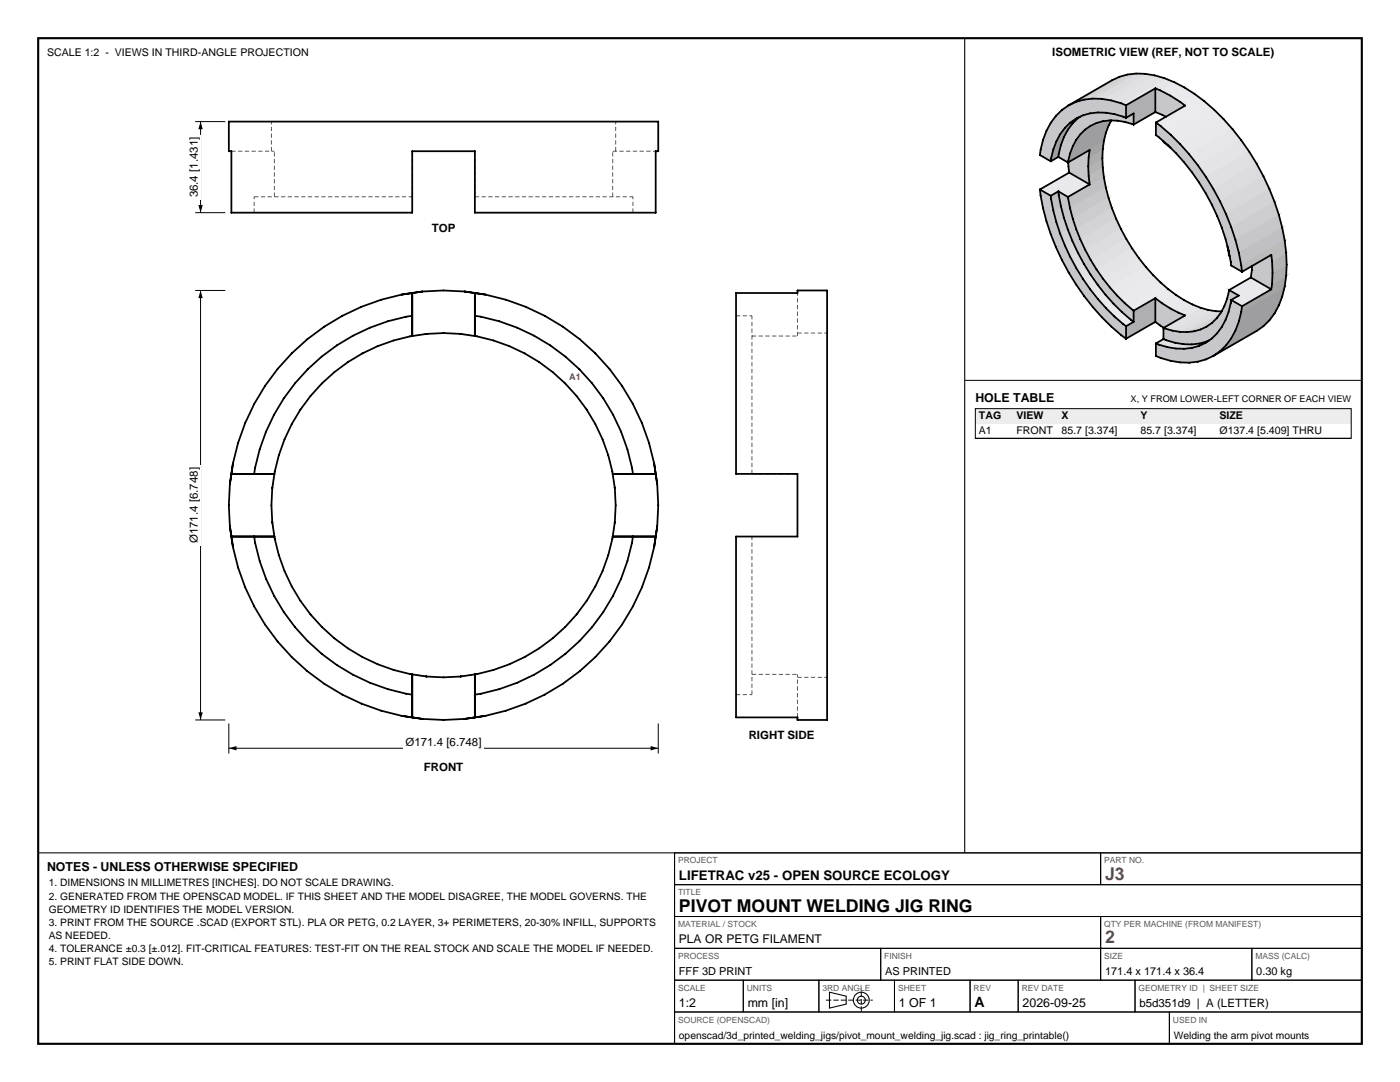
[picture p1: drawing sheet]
<svg xmlns="http://www.w3.org/2000/svg" width="279mm" height="216mm" viewBox="0 0 279 216" stroke-linecap="round" stroke-linejoin="round" font-family="sans-serif">
<path d="M7.6 7.6h264.2v200.7h-264.2z" fill="none" stroke="#000" stroke-width=".42"/>
<g fill="none" stroke="#000" stroke-width=".21">
<path d="M192.5 7.6v162.6M7.6 170.2h264.2M134.6 170.2v38.1M165.5 198l3.4 .8v1.6l-3.4 .8z"/>
<circle cx="171.9" cy="199.6" r="1.59"/>
<circle cx="171.9" cy="199.6" r=".79"/>
</g>
<g fill="none" stroke="#000" stroke-width=".2">
<path d="M45.7 144.4v6M45.7 149.3h85.7M131.4 144.4v6M134.6 170.2h85.1v6.3h-85.1zM134.6 176.5h137.2v6.4h-137.2zM219.7 170.2h52.1v6.3h-52.1zM134.6 182.9h85.1v6.3h-85.1zM134.6 189.2h41.2v6.4h-41.2zM134.6 195.6h13.7v6.3h-13.7zM148.3 195.6h15.1v6.3h-15.1zM163.4 195.6h15.1v6.3h-15.1zM175.8 189.2h43.9v6.4h-43.9z"/>
<path d="M178.5 195.6h15.1v6.3h-15.1zM193.6 195.6h9.6v6.3h-9.6zM203.2 195.6h23.3v6.3h-23.3zM219.7 182.9h52.1v6.3h-52.1zM219.7 189.2h30.1v6.4h-30.1zM226.5 195.6h45.3v6.3h-45.3zM249.8 189.2h22v6.4h-22zM134.6 201.9h98.8v6.4h-98.8zM233.4 201.9h38.4v6.4h-38.4z"/>
</g>
<path d="M164.8 199.6h9.4M171.9 201.9v-4.6" fill="none" stroke="#000" stroke-width=".2" stroke-dasharray="1.1 .4" stroke-linecap="butt"/>
<g fill="none" stroke="#595959" stroke-width=".2" stroke-dasharray=".8 .5" stroke-linecap="butt">
<path d="M46.2 30.2h8.6M50.7 39.3h31.6M54.2 30.2v-5.9M54.8 39.3v-9.1M82.3 39.3v-9.1M94.8 39.3h31.5M94.8 30.2v9.1M122.3 39.3v-9.1M122.3 30.2h8.6M122.9 30.2v-5.9M50.7 42.4v-3.1M126.3 42.4v-3.1"/>
<path d="M81.8 67.1l3.1-.4M92.1 66.7l3.1 .4M146.9 63h3.2M150.1 67.1h9.1M159.2 67.1v-8.6M159.2 66.5h5.9M54.4 97.2l.4-3.1M122.2 94.1l.5 3.1M150.1 94.6v-31.6M150.1 94.6h9.1M54.4 104.4l.4 3.1M122.2 107.5l.5-3.1"/>
<path d="M150.1 107.1h9.1M81.8 134.5l3.1 .5M92.1 135l3.1-.5M146.9 138.6h3.2M150.1 138.6v-31.5M150.1 134.6h9.1M159.2 135.2h5.9M159.2 143.1v-8.5"/>
</g>
<g fill="none" stroke="#000" stroke-width=".35">
<path d="M45.7 24.3h85.7v5.9h-.5v12.2h-36.1v-12.2h-12.5v12.2h-36.1v-12.2h-.5zM82.3 58.5v8.6M94.8 58.5v8.6M146.9 58.5h12.3v-.5h5.9v85.7h-5.9v-.6h-12.3v-36h12.3v-12.5h-12.3zM82.3 63a38.1 38.1 0 0 0-31.6 31.6M94.8 63a38.1 38.1 0 0 1 31.5 31.6M46.2 94.6h8.6M122.3 94.6h8.6M46.2 107.1h8.6M50.7 107.1a38.1 38.1 0 0 0 31.6 31.5M122.3 107.1h8.6M122.7 104.2a34.4 34.4 0 0 0-47.3-35.1 34.4 34.4 0 0 0-8.7 58.3 34.4 34.4 0 0 0 55.5-19.9l.1-.4"/>
<path d="M122.7 104.2l-.4 2.9M122.7 104.2v.2M126.3 107.1a38.1 38.1 0 0 1-31.5 31.5M82.3 134.6v8.5M94.8 134.6v8.5"/>
<circle cx="88.5" cy="100.8" r="42.9"/>
</g>
<path d="M45.7 149.3l1.5-.4v.8zM129.8 148.9l1.6 .4-1.6 .4z" fill="#000"/>
<path d="M80.5 146.5h16v2.8h-16z" fill-rule="evenodd" fill="#fff"/>
<path d="M39 58h6M40 58v85.7M39 143.7h6" fill="none" stroke="#000" stroke-width=".2"/>
<path d="M40 58l.5 1.5h-.9zM39.6 142.1h.9l-.5 1.6z" fill="#000"/>
<path d="M37.2 92.8h2.8v16h-2.8z" fill-rule="evenodd" fill="#fff"/>
<path d="M39 24.3h6M40 24.3v18.1M39 42.4h6" fill="none" stroke="#000" stroke-width=".2"/>
<path d="M40 24.3l.5 1.5h-.9zM39.6 40.9h.9l-.5 1.5z" fill="#000"/>
<path d="M37.2 26.9h2.8v12.9h-2.8z" fill-rule="evenodd" fill="#fff"/>
<g fill="#dcdce1" stroke="#dcdce1" stroke-width=".2">
<path d="M223.7 45.7l1.1 2-7.2 4.1z"/>
<path d="M216.6 49.8l7.1-4.1-6.1 6.1z"/>
<path d="M215.1 50.4l1.2 2.2-1.5 .9z"/>
<path d="M213.6 51.3l1.5-.9-.3 3.1z"/>
<path d="M250.8 32.7l1.3 2.5-8.6 5z"/>
<path d="M242.1 37.7l8.7-5-7.3 7.5z"/>
</g>
<g fill="#e0e0e5" stroke="#e0e0e5" stroke-width=".2">
<path d="M224.8 47.7l1.2 1.9-7.2 4.2z"/>
<path d="M217.6 51.8l7.2-4.1-6 6.1z"/>
<path d="M216.3 52.6l1.3 2.2-1.5 .8z"/>
<path d="M214.8 53.5l1.5-.9-.2 3z"/>
<path d="M249.3 30.3l1.5 2.4-8.7 5z"/>
<path d="M240.7 35.3l8.6-5-7.2 7.4z"/>
</g>
<g fill="#d8d8dc" stroke="#d8d8dc" stroke-width=".2">
<path d="M216.6 49.8l6.2-6.1 .9 2z"/>
<path d="M215.6 47.8l7.2-4.1-6.2 6.1z"/>
<path d="M214 48.1l1.1 2.3-1.5 .9z"/>
<path d="M212.5 49l1.5-.9-.4 3.2z"/>
<path d="M252.1 35.2l1.2 2.5-8.6 5z"/>
<path d="M243.5 40.2l8.6-5-7.4 7.5z"/>
</g>
<g fill="#e4e4e8" stroke="#e4e4e8" stroke-width=".2">
<path d="M226 49.6l1.3 1.9-7.2 4.1z"/>
<path d="M218.8 53.8l7.2-4.2-5.9 6z"/>
<path d="M217.6 54.8l1.5 2-1.5 .9z"/>
<path d="M216.1 55.6l1.5-.8v2.9z"/>
<path d="M247.7 28l1.6 2.3-8.6 5z"/>
<path d="M239 33l8.7-5-7 7.3z"/>
</g>
<g fill="#d3d3d7" stroke="#d3d3d7" stroke-width=".2">
<path d="M215.6 47.8l6.3-6.2 .9 2.1z"/>
<path d="M214.8 45.7l7.1-4.1-6.3 6.2z"/>
<path d="M213.1 45.8l.9 2.3-1.5 .9z"/>
<path d="M211.6 46.7l1.5-.9-.6 3.2z"/>
<path d="M245.7 45.3l7.6-7.6 1.1 2.6z"/>
<path d="M244.7 42.7l8.6-5-7.6 7.6z"/>
</g>
<g fill="#e6e6eb" stroke="#e6e6eb" stroke-width=".2">
<path d="M227.3 51.5l1.3 1.7-7.1 4.2z"/>
<path d="M220.1 55.6l7.2-4.1-5.8 5.9z"/>
<path d="M219.1 56.8l1.5 2-1.5 .9z"/>
<path d="M217.6 57.7l1.5-.9v2.9z"/>
<path d="M246 25.8l1.7 2.2-8.7 5z"/>
<path d="M237.3 30.8l8.7-5-7 7.2z"/>
</g>
<g fill="#cdcdd1" stroke="#cdcdd1" stroke-width=".2">
<path d="M214.8 45.7l6.4-6.2 .7 2.1z"/>
<path d="M214.1 43.7l7.1-4.2-6.4 6.2z"/>
<path d="M212.3 43.5l.8 2.3-1.5 .9z"/>
<path d="M210.8 44.3l1.5-.8-.7 3.2z"/>
<path d="M246.6 47.9l7.8-7.6 .8 2.6z"/>
<path d="M245.7 45.3l8.7-5-7.8 7.6z"/>
</g>
<g fill="#e8e8ed" stroke="#e8e8ed" stroke-width=".2">
<path d="M228.6 53.2l1.5 1.7-7.1 4.1z"/>
<path d="M221.5 57.4l7.1-4.2-5.6 5.8z"/>
<path d="M213.4 34.4l4.1 2.4-6.3 1.4z"/>
<path d="M220.6 58.8l1.6 1.8-1.5 .9z"/>
<path d="M219.1 59.7l1.5-.9 .1 2.7z"/>
<path d="M207.5 37.8l5.9-3.4-2.2 3.8z"/>
<path d="M211.2 38.2l6.3-1.4-4.4 2.5z"/>
<path d="M207.5 37.8l3.7 .4-1.5 .9z"/>
<path d="M249.6 55.4l4.1 2.3-6.5 1.3z"/>
<path d="M245.3 57.9l4.3-2.5-2.4 3.6z"/>
<path d="M247.2 59l6.5-1.3-5.8 3.4z"/>
<path d="M245.7 59.9l1.5-.9 .7 2.1z"/>
<path d="M244.2 23.8l1.8 2-8.7 5z"/>
<path d="M235.5 28.8l8.7-5-6.9 7z"/>
</g>
<g fill="#c7c7cb" stroke="#c7c7cb" stroke-width=".2">
<path d="M211.9 51.9l2.9 1.6-1.5 .9z"/>
<path d="M213.3 54.4l1.5-.9v3.3z"/>
<path d="M214.8 56.8l1.3-1.2 .3 3.5z"/>
<path d="M210.7 49.3l2.9 2-1.7 .6z"/>
<path d="M214.1 43.7l6.6-6.2 .5 2z"/>
<path d="M209.7 46.7l2.8 2.3-1.8 .3z"/>
<path d="M217.6 57.7l.5 3.6-1.7-2.2z"/>
<path d="M213.2 33.2l4.1 1.9-3.9-.7z"/>
<path d="M231.9 60.5l-.4 4.5-.9-.8z"/>
<path d="M211.9 51.9l1.7-.6 1.2 2.2z"/>
<path d="M214.8 53.5l1.3 2.1-1.3 1.2z"/>
<path d="M210.7 49.3l1.8-.3 1.1 2.3z"/>
<path d="M216.1 55.6l1.5 2.1-1.2 1.4z"/>
<path d="M215.1 50.4l2.5 1.4-1.3 .8z"/>
<path d="M216.3 52.6l1.3-.8v3z"/>
<path d="M208.8 44.2l2.8 2.5h-1.9z"/>
<path d="M219.1 59.7l.8 3.6-1.8-2z"/>
<path d="M217.6 54.8l1.2-1 .3 3z"/>
<path d="M214 48.1l2.6 1.7-1.5 .6z"/>
<path d="M231.9 60.5l1.6 5.7-2-1.2z"/>
<path d="M213.1 30.9l4.2 4.2-4.1-1.9z"/>
<path d="M209.7 46.7h1.9l.9 2.3z"/>
<path d="M217.6 57.7l1.5 2-1 1.6z"/>
<path d="M213.4 34.4l3.9 .7 .2 1.7z"/>
<path d="M230.6 59.5l1.3 1-1.3 3.7z"/>
<path d="M213.1 45.8l2.5 2-1.6 .3z"/>
<path d="M220.1 55.6l.5 3.2-1.5-2z"/>
<path d="M217.6 51.8l1.2 2-1.2 1z"/>
<path d="M215.1 50.4l1.5-.6 1 2z"/>
<path d="M208.2 41.6l2.6 2.7-2-.1z"/>
<path d="M220.7 61.5l1.1 3.7-1.9-1.9z"/>
<path d="M218.8 53.8l1.3 1.8-1 1.2z"/>
<path d="M214 48.1l1.6-.3 1 2z"/>
<path d="M221.5 57.4l.7 3.2-1.6-1.8z"/>
<path d="M212.3 43.5l2.5 2.2-1.7 .1z"/>
<path d="M208.8 44.2l2 .1 .8 2.4z"/>
<path d="M219.1 59.7l1.6 1.8-.8 1.8z"/>
<path d="M220.1 55.6l1.4 1.8-.9 1.4z"/>
<path d="M213.1 45.8l1.7-.1 .8 2.1z"/>
<path d="M213.6 41.6l7.1-4.1-6.6 6.2z"/>
<path d="M211.7 41.2l.6 2.3-1.5 .8z"/>
<path d="M213.2 28.6l4 4.6-4.1-2.3z"/>
<path d="M233.5 61.5l2 5.8-2-1.1z"/>
<path d="M211.7 41.2l2.4 2.5-1.8-.2z"/>
<path d="M223 59l.9 3.3-1.7-1.7z"/>
<path d="M207.7 39.1l2.5 3-2-.5z"/>
<path d="M222.4 63.1l1.3 3.7-1.9-1.6z"/>
<path d="M213.1 30.9l4.1 2.3 .1 1.9z"/>
<path d="M231.9 60.5l1.6 1v4.7z"/>
<path d="M208.2 41.6l2 .5 .6 2.2z"/>
<path d="M220.7 61.5l1.7 1.6-.6 2.1z"/>
<path d="M221.5 57.4l1.5 1.6-.8 1.6z"/>
<path d="M212.3 43.5l1.8 .2 .7 2z"/>
<path d="M210.2 42.1l1.5-.9-.9 3.1z"/>
<path d="M224.5 60.5l1.2 3.3-1.8-1.5z"/>
<path d="M211.3 38.9l2.3 2.7-1.9-.4z"/>
<path d="M223 59l1.5 1.5-.6 1.8z"/>
<path d="M211.7 41.2l1.9 .4 .5 2.1z"/>
<path d="M207.7 39.1l2.1 .7 .4 2.3z"/>
<path d="M222.4 63.1l1.7 1.6-.4 2.1z"/>
<path d="M224.7 65.1v2.5l-1-.8z"/>
<path d="M207.5 37.8l2.2 1.3h-2z"/>
<path d="M213.4 27.6l3.9 3.8-4.1-2.8z"/>
<path d="M235.2 62.4l1.3 5.3-1-.4z"/>
<path d="M213.2 28.6l4.1 2.8-.1 1.8z"/>
<path d="M233.5 61.5l1.7 .9 .3 4.9z"/>
<path d="M224.1 64.7l.6 .4-1 1.7z"/>
<path d="M207.7 39.1h2l.1 .7z"/>
<path d="M226.2 62v2.2l-.5-.4z"/>
<path d="M211.2 38.2l1.9 1.1-1.8-.4z"/>
<path d="M224.5 60.5l1.5 1.3-.3 2z"/>
<path d="M211.3 38.9l1.9 .7 .4 2z"/>
<path d="M211.3 38.9l1.8 .4 .1 .3z"/>
<path d="M226 61.8l.2 .2-.5 1.8z"/>
<path d="M213.4 27.6l4.1 2.3-.2 1.5z"/>
<path d="M235.2 62.4l1.3 .5v4.8z"/>
<path d="M207.7 29.9l2 2.3-2.2-1.3z"/>
<path d="M230.7 68.5l1 2.9-1-.4z"/>
<path d="M232.2 65.4l.6 2.5-.6-.2z"/>
<path d="M211.3 30.7l1.8 1.7-1.9-1.1z"/>
<path d="M207.7 29.9l2.1 1.7-.1 .6z"/>
<path d="M230.7 68.5l.6 .3 .4 2.6z"/>
<path d="M211.3 30.7l1.9 1.5-.1 .2z"/>
<path d="M232.2 65.4l.2 .1 .4 2.4z"/>
<path d="M208.2 27.9l1.6 3.7-2.1-1.7z"/>
<path d="M231.3 68.8l2.3 3.2-1.9-.6z"/>
<path d="M211.7 28.9l1.5 3.3-1.9-1.5z"/>
<path d="M232.4 65.5l2.1 2.9-1.7-.5z"/>
<path d="M211.7 28.9l1.9 1.7-.4 1.6z"/>
<path d="M232.4 65.5l1.6 .5 .5 2.4z"/>
<path d="M208.2 27.9l2 1.9-.4 1.8z"/>
<path d="M231.3 68.8l1.7 .5 .6 2.7z"/>
<path d="M212.3 27.3l1.3 3.3-1.9-1.7z"/>
<path d="M234 66l2.2 2.7-1.7-.3z"/>
<path d="M233 69.3l2.5 3-1.9-.3z"/>
<path d="M208.8 26.1l1.4 3.7-2-1.9z"/>
<path d="M212.3 27.3l1.8 1.9-.5 1.4z"/>
<path d="M234 66l1.5 .2 .7 2.5z"/>
<path d="M208.8 26.1l2 2.1-.6 1.6z"/>
<path d="M233 69.3l1.7 .2 .8 2.8z"/>
<path d="M235.5 66.2l2.3 2.5h-1.6z"/>
<path d="M213.1 25.9l1 3.3-1.8-1.9z"/>
<path d="M209.7 24.5l1.1 3.7-2-2.1z"/>
<path d="M234.7 69.5l2.6 2.9-1.8-.1z"/>
<path d="M213.1 25.9l1.7 2-.7 1.3z"/>
<path d="M235.5 66.2l1.4 .1 .9 2.4z"/>
<path d="M209.7 24.5l1.9 2.3-.8 1.4z"/>
<path d="M234.7 69.5l1.6 .1 1 2.8z"/>
<path d="M214 24.7l.8 3.2-1.7-2z"/>
<path d="M236.9 66.3l2.5 2.3-1.6 .1z"/>
<path d="M210.7 23.1l.9 3.7-1.9-2.3z"/>
<path d="M236.3 69.6l2.7 2.6-1.7 .2z"/>
<path d="M214 24.7l1.6 2.1-.8 1.1z"/>
<path d="M236.9 66.3l1.4-.2 1.1 2.5z"/>
<path d="M210.7 23.1l1.8 2.4-.9 1.3z"/>
<path d="M236.3 69.6l1.6-.2 1.1 2.8z"/>
<path d="M214 24.7l1.1-1.1 .5 3.2z"/>
<path d="M238.3 66.1l2.5 2-1.4 .5z"/>
<path d="M238.3 66.1l1.3-.4 1.2 2.4z"/>
<path d="M215.1 23.6l1.5 2.3-1 .9z"/>
<path d="M237.9 69.4l2.8 2.3-1.7 .5z"/>
<path d="M210.7 23.1l1.2-1.1 .6 3.5z"/>
<path d="M211.9 22l1.7 2.5-1.1 1z"/>
<path d="M237.9 69.4l1.4-.4 1.4 2.7z"/>
<path d="M239.6 65.7l2.5 1.8-1.3 .6z"/>
<path d="M215.1 23.6l2.5 1.5-1 .8z"/>
<path d="M215.1 23.6l1.2-.8 1.3 2.3z"/>
<path d="M239.6 65.7l1.2-.5 1.3 2.3z"/>
<path d="M211.9 22l2.9 1.6-1.2 .9z"/>
<path d="M239.3 69l2.8 2-1.4 .7z"/>
<path d="M211.9 22l1.4-1 1.5 2.6z"/>
<path d="M239.3 69l1.3-.6 1.5 2.6z"/>
<path d="M240.8 65.2l1.1-.8 .2 3.1z"/>
<path d="M216.3 22.8l2.5 1.7-1.2 .6z"/>
<path d="M241.9 64.4l1.4 2.3-1.2 .8z"/>
<path d="M216.3 22.8l1.3-.7 1.2 2.4z"/>
<path d="M213.3 21l2.8 2-1.3 .6z"/>
<path d="M240.6 68.4l1.2-.8 .3 3.4z"/>
<path d="M217.6 22.1l2.5 2.1-1.3 .3z"/>
<path d="M241.9 64.4l.9-.9 .5 3.2z"/>
<path d="M213.3 21l1.5-.7 1.3 2.7z"/>
<path d="M241.8 67.6l1.7 2.5-1.4 .9z"/>
<path d="M242.8 63.5l1.6 2.1-1.1 1.1z"/>
<path d="M217.6 22.1l1.5-.4 1 2.5z"/>
<path d="M214.8 20.3l2.8 2.3-1.5 .4z"/>
<path d="M241.8 67.6l1.1-1.1 .6 3.6z"/>
<path d="M219.1 21.7l2.4 2.3-1.4 .2z"/>
<path d="M243.7 62.4l.7 3.2-1.6-2.1z"/>
<path d="M214.8 20.3l1.6-.4 1.2 2.7z"/>
<path d="M242.9 66.5l1.8 2.4-1.2 1.2z"/>
<path d="M219.1 21.7l1.5-.1 .9 2.4z"/>
<path d="M243.7 62.4l1.6 2-.9 1.2z"/>
<path d="M216.4 19.9l2.7 2.5-1.5 .2z"/>
<path d="M243.8 65.3l.9 3.6-1.8-2.4z"/>
<path d="M220.6 21.6l2.4 2.5-1.5-.1z"/>
<path d="M244.3 61.1l1 3.3-1.6-2z"/>
<path d="M216.4 19.9l1.7-.2 1 2.7z"/>
<path d="M243.8 65.3l1.9 2.2-1 1.4z"/>
<path d="M220.6 21.6h1.6l.8 2.5z"/>
<path d="M244.3 61.1l1.8 1.9-.8 1.4z"/>
<path d="M222.2 21.6l2.3 2.7-1.5-.2z"/>
<path d="M244.9 59.7l1.2 3.3-1.8-1.9z"/>
<path d="M218.1 19.7l2.6 2.8-1.6-.1z"/>
<path d="M244.6 63.8l1.1 3.7-1.9-2.2z"/>
<path d="M230.6 17.6l1.3 5.3-1.3-.5z"/>
<path d="M249.8 53.9l3.9 3.8-4.1-2.3z"/>
<path d="M222.2 21.6l1.7 .3 .6 2.4z"/>
<path d="M244.9 59.7l1.8 1.7-.6 1.6z"/>
<path d="M218.1 19.7h1.8l.8 2.8z"/>
<path d="M244.6 63.8l2 2.1-.9 1.6z"/>
<path d="M223.9 21.9l2.1 2.9-1.5-.5z"/>
<path d="M245.3 58.1l1.4 3.3-1.8-1.7z"/>
<path d="M231.5 18l2 5.8-1.6-.9z"/>
<path d="M249.9 52.1l4 4.6-4.1-2.8z"/>
<path d="M249.8 53.9l4.1 2.8-.2 1z"/>
<path d="M230.6 17.6l.9 .4 .4 4.9z"/>
<path d="M219.9 19.7l2.5 3.1-1.7-.3z"/>
<path d="M245.2 62.2l1.4 3.7-2-2.1z"/>
<path d="M245.3 58.1l1.8 1.5-.4 1.8z"/>
<path d="M223.9 21.9l1.8 .5 .3 2.4z"/>
<path d="M245.3 57.9l1.8 1.7-1.8-1.5z"/>
<path d="M225.7 22.4l.5 2.5-.2-.1z"/>
<path d="M245.2 62.2l2 1.9-.6 1.8z"/>
<path d="M219.9 19.7l1.9 .3 .6 2.8z"/>
<path d="M233.5 19.1l1.7 5.7-1.7-1z"/>
<path d="M249.8 50.2l4.2 4.2-4.1-2.3z"/>
<path d="M231.5 18l2 1.1v4.7z"/>
<path d="M249.9 52.1l4.1 2.3-.1 2.3z"/>
<path d="M245.3 57.9l1.9 1.1-.1 .6z"/>
<path d="M225.7 22.4l.5 .2v2.3z"/>
<path d="M221.8 20l2.3 3.3-1.7-.5z"/>
<path d="M245.6 60.5l1.6 3.6-2-1.9z"/>
<path d="M236.5 21.1v4.7l-1.3-1z"/>
<path d="M249.6 48.5l4.1 2.4-3.9-.7z"/>
<path d="M233.5 19.1l2 1.2-.3 4.5z"/>
<path d="M249.8 50.2l4.1 1.9 .1 2.3z"/>
<path d="M221.8 20l1.9 .6 .4 2.7z"/>
<path d="M245.6 60.5l2.1 1.7-.5 1.9z"/>
<path d="M245.7 59.9l2 2.3-2.1-1.7z"/>
<path d="M223.7 20.6l1 2.9-.6-.2z"/>
<path d="M249.8 50.2l3.9 .7 .2 1.2z"/>
<path d="M235.5 20.3l1 .8-1.3 3.7z"/>
<path d="M245.7 59.9l2.2 1.2-.2 1.1z"/>
<path d="M223.7 20.6l1 .4v2.5z"/>
<path d="M245.3 50.7l1.8 .7-1.8-.4z"/>
<path d="M232.8 26.5l-.4 2-.2-.2z"/>
<path d="M244.9 48.7l2.2 2.7-1.8-.7z"/>
<path d="M232.8 26.5l1.2 3.3-1.6-1.3z"/>
<path d="M245.3 51l1.8 .4 .1 .7z"/>
<path d="M232.2 26.1l.6 .4-.6 1.8z"/>
<path d="M244.3 46.6l2.4 2.5-1.8-.4z"/>
<path d="M234.5 28l1 3.3-1.5-1.5z"/>
<path d="M232.8 26.5l1.7 1.5-.5 1.8z"/>
<path d="M244.9 48.7l1.8 .4 .4 2.3z"/>
<path d="M247.2 50.5l8-7.6 .7 2.6z"/>
<path d="M243.7 44.6l2.4 2.2-1.8-.2z"/>
<path d="M236.2 29.7l.7 3.2-1.4-1.6z"/>
<path d="M244.3 46.6l1.8 .2 .6 2.3z"/>
<path d="M234.5 28l1.7 1.7-.7 1.6z"/>
<path d="M242.8 42.5l2.5 2-1.6 .1z"/>
<path d="M237.8 31.5l.5 3.2-1.4-1.8z"/>
<path d="M236.2 29.7l1.6 1.8-.9 1.4z"/>
<path d="M243.7 44.6l1.6-.1 .8 2.3z"/>
<path d="M231.7 25.2l-.4 2.2-.6-.5z"/>
<path d="M245.6 52.3l2.1 .7h-2z"/>
<path d="M239.4 33.5l.2 3-1.3-1.8z"/>
<path d="M241.9 40.5l2.5 1.7-1.6 .3z"/>
<path d="M239.6 36.5l1.2-1v3z"/>
<path d="M240.8 38.5l2.5 1.4-1.4 .6z"/>
<path d="M230.7 24.4l1 .8-1 1.7z"/>
<path d="M245.7 53h2l.2 1.2z"/>
<path d="M242.8 42.5l1.6-.3 .9 2.3z"/>
<path d="M237.8 31.5l1.6 2-1.1 1.2z"/>
<path d="M245.2 50l2.5 3-2.1-.7z"/>
<path d="M231.7 25.2l1.3 3.7-1.7-1.5z"/>
<path d="M241.9 40.5l1.4-.6 1.1 2.3z"/>
<path d="M239.4 33.5l1.4 2-1.2 1z"/>
<path d="M246.6 47.9l8.6-5-8 7.6z"/>
<path d="M240.8 38.5l1.3-.8 1.2 2.2z"/>
<path d="M240.8 35.5l1.3 2.2-1.3 .8z"/>
<path d="M233.6 26.9l1.1 3.7-1.7-1.7z"/>
<path d="M244.6 47.7l2.6 2.8-2-.5z"/>
<path d="M245.2 50l2 .5 .5 2.5z"/>
<path d="M231.7 25.2l1.9 1.7-.6 2z"/>
<path d="M235.5 28.8l.8 3.6-1.6-1.8z"/>
<path d="M243.8 45.4l2.8 2.5-2-.2z"/>
<path d="M233.6 26.9l1.9 1.9-.8 1.8z"/>
<path d="M244.6 47.7l2 .2 .6 2.6z"/>
<path d="M237.3 30.8l.6 3.5-1.6-1.9z"/>
<path d="M242.9 43.1l2.8 2.2-1.9 .1z"/>
<path d="M235.5 28.8l1.8 2-1 1.6z"/>
<path d="M243.8 45.4l1.9-.1 .9 2.6z"/>
<path d="M241.8 40.8l2.9 1.9-1.8 .4z"/>
<path d="M239 33l.3 3.4-1.4-2.1z"/>
<path d="M239.3 36.4l1.4-1.1-.1 3.3z"/>
<path d="M240.6 38.6l2.9 1.6-1.7 .6z"/>
<path d="M242.9 43.1l1.8-.4 1 2.6z"/>
<path d="M237.3 30.8l1.7 2.2-1.1 1.3z"/>
<path d="M241.8 40.8l1.7-.6 1.2 2.5z"/>
<path d="M239 33l1.7 2.3-1.4 1.1z"/>
<path d="M240.7 35.3l1.4 2.4-1.5 .9z"/>
<path d="M240.6 38.6l1.5-.9 1.4 2.5z"/>
</g>
<g fill="#eaeaee" stroke="#eaeaee" stroke-width=".2">
<path d="M224.5 60.5l5.6-5.6 1.5 1.5z"/>
<path d="M223 59l7.1-4.1-5.6 5.6z"/>
<path d="M222.2 60.6l1.7 1.7-1.5 .8z"/>
<path d="M220.7 61.5l1.5-.9 .2 2.5z"/>
<path d="M242.3 21.9l1.9 1.9-8.7 5z"/>
<path d="M233.6 26.9l8.7-5-6.8 6.9z"/>
</g>
<g fill="#b9b9bd" stroke="#b9b9bd" stroke-width=".2">
<path d="M220.1 33.5l.2 1.9-2.8 1.4z"/>
<path d="M217.3 35.1l2.8-1.6-2.6 3.3z"/>
<path d="M213.2 39.6l4.3-2.8 2.8-1.4z"/>
<path d="M211.2 38.2l.1 .7-1.5 .9z"/>
<path d="M213.1 39.3l4.4-2.5-4.3 2.8z"/>
<path d="M209.7 39.1l1.5-.9-1.4 1.6z"/>
<path d="M256.4 48l.3 2.4-3 .5z"/>
<path d="M253.7 50.9l3-.5-2.8 1.7z"/>
<path d="M247.7 53l8.7-5-2.7 2.9z"/>
<path d="M247.7 53l6-2.1-5.8 3.3z"/>
</g>
<g fill="#eaeaef" stroke="#eaeaef" stroke-width=".2">
<path d="M230.6 59.5l2.6-1.8 1.6 1.2z"/>
<path d="M226 61.8l5.6-5.4 1.6 1.3z"/>
<path d="M230.6 59.5l4.2-.6-2.9 1.6z"/>
<path d="M226 61.8l7.2-4.1-2.6 1.8z"/>
<path d="M224.5 60.5l7.1-4.1-5.6 5.4z"/>
<path d="M223.9 62.3l1.8 1.5-1.6 .9z"/>
<path d="M222.4 63.1l1.5-.8 .2 2.4z"/>
<path d="M225.7 63.8l.5 .4-1.5 .9z"/>
<path d="M226 61.8l4.6-2.3-4.4 2.5z"/>
<path d="M224.1 64.7l1.6-.9-1 1.3z"/>
<path d="M238.4 18.7l1.9 1.5-3.8 .9z"/>
<path d="M235.5 20.3l2.9-1.6-1.9 2.4z"/>
<path d="M231.7 25.2l4.8-4.1 3.8-.9z"/>
<path d="M233.6 26.9l6.7-6.7 2 1.7z"/>
<path d="M230.7 24.4l5.8-3.3-4.8 4.1z"/>
<path d="M231.7 25.2l8.6-5-6.7 6.7z"/>
</g>
<g fill="#c0c0c4" stroke="#c0c0c4" stroke-width=".2">
<path d="M213.6 41.6l6.7-6.2 .4 2.1z"/>
<path d="M213.2 39.6l7.1-4.2-6.7 6.2z"/>
<path d="M211.3 38.9l.4 2.3-1.5 .9z"/>
<path d="M209.8 39.8l1.5-.9-1.1 3.2z"/>
<path d="M247.7 53l8.2-7.5 .5 2.5z"/>
<path d="M247.2 50.5l8.7-5-8.2 7.5z"/>
</g>
<g fill="#afafb2" stroke="#afafb2" stroke-width=".2">
<path d="M230.6 59.5v4.7h-4.4z"/>
<path d="M226.2 64.2h4.4l-5.9 3.4z"/>
<path d="M226.2 62l4.4-2.5-4.4 4.7z"/>
<path d="M224.7 65.1l1.5-.9-1.5 3.4z"/>
<path d="M230.6 17.6v4.8l-4.4 .2z"/>
<path d="M226.2 22.6l4.4-.2-4.4 2.5z"/>
<path d="M224.7 21l5.9-3.4-4.4 5z"/>
<path d="M224.7 21l1.5 1.6-1.5 .9z"/>
</g>
<g fill="#b2b2b6" stroke="#b2b2b6" stroke-width=".2">
<path d="M220 31.6l.1 1.9-2.8 1.6z"/>
<path d="M217.2 33.2l2.8-1.6-2.7 3.5z"/>
<path d="M256.7 50.4l.1 2.4-2.8 1.6z"/>
<path d="M253.9 52.1l2.8-1.7-2.7 4z"/>
</g>
<g fill="#e9e9ee" stroke="#e9e9ee" stroke-width=".2">
<path d="M234.8 58.9l1.6 1-2.9 1.6z"/>
<path d="M231.9 60.5l2.9-1.6-1.3 2.6z"/>
<path d="M236.4 17.4l2 1.3-2.9 1.6z"/>
<path d="M233.5 19.1l2.9-1.7-.9 2.9z"/>
</g>
<g fill="#e8e8ec" stroke="#e8e8ec" stroke-width=".2">
<path d="M233.5 61.5l2.9-1.6 1.6 .9z"/>
<path d="M233.5 61.5l4.5-.7-2.8 1.6z"/>
<path d="M231.5 18l2.9-1.6 2 1z"/>
<path d="M231.5 18l4.9-.6-2.9 1.7z"/>
</g>
<g fill="#ababae" stroke="#ababae" stroke-width=".2">
<path d="M217.3 31.4l2.8-1.6-.1 1.8z"/>
<path d="M217.3 31.4l2.7 .2-2.8 1.6z"/>
<path d="M254 54.4l2.8-1.6-.1 2.3z"/>
<path d="M254 54.4l2.7 .7-2.8 1.6z"/>
</g>
<g fill="#a4a4a7" stroke="#a4a4a7" stroke-width=".2">
<path d="M217.5 29.9l2.8-1.8-.2 1.7z"/>
<path d="M217.5 29.9l2.6-.1-2.8 1.6z"/>
<path d="M213.2 32.2l7.1-4.1-2.8 1.8z"/>
<path d="M213.2 32.2l4.3-2.3-4.4 2.5z"/>
<path d="M209.8 31.6l1.5-.9-.1 .6z"/>
<path d="M209.8 31.6l1.4-.3-1.5 .9z"/>
<path d="M253.7 57.7l3-2.6-.3 2.1z"/>
<path d="M253.9 56.7l2.8-1.6-3 2.6z"/>
<path d="M247.7 62.2l6-4.5 2.7-.5z"/>
<path d="M247.9 61.1l5.8-3.4-6 4.5z"/>
</g>
<g fill="#e5e5ea" stroke="#e5e5ea" stroke-width=".2">
<path d="M238 60.8l1.6 .6-3.1 1.5z"/>
<path d="M235.2 62.4l2.8-1.6-1.5 2.1z"/>
<path d="M232.4 65.5l4.1-2.6 3.1-1.5z"/>
<path d="M232.2 65.4l4.3-2.5-4.1 2.6z"/>
<path d="M230.7 68.5l1.5-.8 .6 .2z"/>
<path d="M230.7 68.5l2.1-.6-1.5 .9z"/>
<path d="M232.4 15.6l2 .8-3.8 1.2z"/>
<path d="M230.6 17.6l3.8-1.2-2.9 1.6z"/>
<path d="M223.7 20.6l8.7-5-1.8 2z"/>
<path d="M223.7 20.6l6.9-3-5.9 3.4z"/>
</g>
<g fill="#e2e2e7" stroke="#e2e2e7" stroke-width=".2">
<path d="M232.4 65.5l7.2-4.1 1.5 .4z"/>
<path d="M232.4 65.5l8.7-3.7-7.1 4.2z"/>
<path d="M231.3 68.8l1.5-.9 1.7 .5z"/>
<path d="M231.3 68.8l3.2-.4-1.5 .9z"/>
<path d="M221.8 20l8.6-5 2 .6z"/>
<path d="M221.8 20l10.6-4.4-8.7 5z"/>
</g>
<g fill="#9e9ea1" stroke="#9e9ea1" stroke-width=".2">
<path d="M213.6 30.6l7.1-4.1-.4 1.6z"/>
<path d="M213.6 30.6l6.7-2.5-7.1 4.1z"/>
<path d="M214.1 29.2l7.1-4.1-.5 1.4z"/>
<path d="M210.2 29.8l1.1 .9-1.5 .9z"/>
<path d="M214.1 29.2l6.6-2.7-7.1 4.1z"/>
<path d="M210.2 29.8l1.5-.9-.4 1.8z"/>
<path d="M214.8 27.9l7.1-4.1-.7 1.3z"/>
<path d="M214.8 27.9l6.4-2.8-7.1 4.1z"/>
<path d="M210.8 28.2l.9 .7-1.5 .9z"/>
<path d="M210.8 28.2l1.5-.9-.6 1.6z"/>
<path d="M215.6 26.8l7.2-4.1-.9 1.1z"/>
<path d="M215.6 26.8l6.3-3-7.1 4.1z"/>
<path d="M211.6 26.8l.7 .5-1.5 .9z"/>
<path d="M211.6 26.8l1.5-.9-.8 1.4z"/>
<path d="M216.6 25.9l7.1-4.2-.9 1z"/>
<path d="M215.6 26.8l1-.9 6.2-3.2z"/>
<path d="M212.5 25.5l.6 .4-1.5 .9z"/>
<path d="M217.6 25.1l7.2-4.1-1.1 .7z"/>
<path d="M212.5 25.5l1.5-.8-.9 1.2z"/>
<path d="M216.6 25.9l1-.8 6.1-3.4z"/>
<path d="M212.5 25.5l1.1-1 .4 .2z"/>
<path d="M213.6 24.5l1.5-.9-1.1 1.1z"/>
<path d="M243.5 70.1l8.6-5-1.3 .9z"/>
<path d="M213.6 24.5l1.2-.9h.3z"/>
<path d="M242.1 71l1.4-.9 7.3-4.1z"/>
<path d="M214.8 23.6l1.5-.8-1.2 .8z"/>
<path d="M244.7 68.9l8.6-5-1.2 1.2z"/>
<path d="M243.5 70.1l1.2-1.2 7.4-3.8z"/>
<path d="M245.7 67.5l8.7-5-1.1 1.4z"/>
<path d="M245.7 67.5l7.6-3.6-8.6 5z"/>
<path d="M246.6 65.9l8.6-5-.8 1.6z"/>
<path d="M246.6 65.9l7.8-3.4-8.7 5z"/>
<path d="M247.2 64.1l8.7-5-.7 1.8z"/>
<path d="M247.2 64.1l8-3.2-8.6 5z"/>
<path d="M247.7 62.2l8.7-5-.5 1.9z"/>
<path d="M247.7 62.2l8.2-3.1-8.7 5z"/>
</g>
<g fill="#dfdfe3" stroke="#dfdfe3" stroke-width=".2">
<path d="M234 66l7.1-4.2 1.5 .3z"/>
<path d="M234 66l8.6-3.9-7.1 4.1z"/>
<path d="M233 69.3l1.5-.9 1.7 .3z"/>
<path d="M233 69.3l3.2-.6-1.5 .8z"/>
<path d="M219.9 19.7l8.7-5 1.8 .3z"/>
<path d="M219.9 19.7l10.5-4.7-8.6 5z"/>
</g>
<g fill="#dadadf" stroke="#dadadf" stroke-width=".2">
<path d="M235.5 66.2l7.1-4.1h1.5z"/>
<path d="M235.5 66.2l8.6-4.1-7.2 4.2z"/>
<path d="M234.7 69.5l1.5-.8h1.6z"/>
<path d="M234.7 69.5l3.1-.8-1.5 .9z"/>
<path d="M218.1 19.7l8.6-5h1.9z"/>
<path d="M218.1 19.7l10.5-5-8.7 5z"/>
</g>
<g fill="#d5d5da" stroke="#d5d5da" stroke-width=".2">
<path d="M236.9 66.3l7.2-4.2 1.4-.1z"/>
<path d="M236.9 66.3l8.6-4.3-7.2 4.1z"/>
<path d="M236.3 69.6l1.5-.9 1.6-.1z"/>
<path d="M236.3 69.6l3.1-1-1.5 .8z"/>
<path d="M216.4 19.9l8.6-5 1.7-.2z"/>
<path d="M216.4 19.9l10.3-5.2-8.6 5z"/>
</g>
<g fill="#d0d0d4" stroke="#d0d0d4" stroke-width=".2">
<path d="M238.3 66.1l7.2-4.1 1.2-.4z"/>
<path d="M238.3 66.1l8.4-4.5-7.1 4.1z"/>
<path d="M237.9 69.4l1.5-.8 1.4-.5z"/>
<path d="M237.9 69.4l2.9-1.3-1.5 .9z"/>
<path d="M214.8 20.3l8.6-5 1.6-.4z"/>
<path d="M214.8 20.3l10.2-5.4-8.6 5z"/>
</g>
<g fill="#cacace" stroke="#cacace" stroke-width=".2">
<path d="M239.6 65.7l8.3-4.6z"/>
<path d="M213.3 21l8.6-5 1.5-.7z"/>
<path d="M239.3 69l2.8-1.5z"/>
<path d="M213.3 21l10.1-5.7-8.6 5z"/>
</g>
<g fill="none" stroke="#000" stroke-width=".35">
<path d="M230.6 17.6l-5.9 3.4M230.6 17.6v4.8M230.6 17.6a24.4 24.4 0 0 1 5.9 3.5l-5.8 3.3M207.5 37.8a46.4 46.4 0 0 0 17.2 29.8M207.5 37.8l2.2 1.3M209.7 39.1a41.7 41.7 0 0 0 15 26M211.2 38.2l-1.5 .9M211.2 31.3l-1.5 .9M211.2 38.2a41.7 41.7 0 0 0 15 26M211.2 38.2l1.9 1.1M211.2 31.3l1.9 1.1M213.1 39.3a37.6 37.6 0 0 0 13.1 22.7"/>
<path d="M213.1 32.4l4.4-2.5a21 21 0 0 0 0 6.9M213.2 32.4l.2 2M213.3 21a12.6 12.6 0 0 0-5.8 9.9l2.2 1.3M213.3 21l8.6-5a12.4 12.4 0 0 1 10.5-.4 34.6 34.6 0 0 1 15.3 12.4 44.1 44.1 0 0 1 9.1 24.8 16.8 16.8 0 0 1-3.5 11.1l-1.2 1.2-1.3 .9-8.7 5M213.4 34.4l-5.9 3.4M213.4 34.4l4.1 2.4M215.5 23.3a11.3 11.3 0 0 0-4.3 8M217.5 36.8l-4.4 2.5M221.8 24a16.7 16.7 0 0 0-1.5 11.4 37.4 37.4 0 0 0 14.5 23.5 15.8 15.8 0 0 0 9 3.2M224.7 23.5a10.8 10.8 0 0 0-11.1 1 12.2 12.2 0 0 0-3.9 7.7M224.7 23.5l1.5-.9v2.3M224.7 21a13.2 13.2 0 0 0-11.4 0"/>
<path d="M224.7 21v2.5M226.2 24.9a9.7 9.7 0 0 0-9.6 1 10.8 10.8 0 0 0-3.5 6.5M230.6 22.4l-4.4 2.5M230.6 22.4l2.1 .9M230.7 24.4v2.5a41.7 41.7 0 0 1 15 26.1l2.2 1.2M230.7 24.4a46.4 46.4 0 0 1 17.2 29.8M232.2 28.2v.1l1.5 1.2M230.6 59.5l-4.4 2.5M230.6 59.5v4.7M230.6 59.5a21 21 0 0 0 5.9 3.4l-4.3 2.5M245 49.1l.3 1.9 .1 .1M245.3 57.9a9.6 9.6 0 0 1-5.7 7.8 10.8 10.8 0 0 1-7.4-.3"/>
<path d="M245.3 57.9l1.9 1.1-1.5 .9M245.7 59.9l2.2 1.2M245.7 59.9a10.8 10.8 0 0 1-6.4 9.1 12.2 12.2 0 0 1-8.6-.5M247.9 54.2l5.8-3.3a24.4 24.4 0 0 1 0 6.8M249.6 55.4l-4.3 2.5M249.6 55.4l4.1 2.3M249.9 53.1l-.3 2.3M253.7 57.7l-5.8 3.4M224.7 65.1v2.5M226.2 64.2l-1.5 .9M226.2 62v2.2M230.6 64.2l-5.9 3.4"/>
<path d="M230.6 64.2l1.7 1.2M230.7 68.5v2.5a13.2 13.2 0 0 0 11.4 0M232.2 67.7l-1.5 .8M232.2 65.4v2.3M232.2 67.7a11.8 11.8 0 0 0 9.1 .2M247.9 61.1a13.2 13.2 0 0 1-5.8 9.9"/>
</g>
<path d="M192.5 75.9h79.3" fill="none" stroke="#000" stroke-width=".2"/>
<path d="M194.6 81.5h75.1v3h-75.1z" fill-rule="evenodd" fill="#ededed"/>
<path d="M194.6 81.5h75.1v6h-75.1zM194.6 87.5h75.1" fill="none" stroke="#000" stroke-width=".2"/>
<g font-size="3.5" fill="#bf1a1a">
<text x="220.5" y="175.5">J3</text>
<text x="220.5" y="188.2">2</text>
</g>
<text font-size="3.5" x="135.5" y="181.9">PIVOT MOUNT WELDING JIG RING</text>
<text font-size="2.8" x="194.5" y="200.9">A</text>
<text font-size="2.6" x="135.5" y="175.5">LIFETRAC v25 - OPEN SOURCE ECOLOGY</text>
<g font-size="2.5">
<text x="194.6" y="80.1">HOLE TABLE</text>
<text x="9.4" y="173.7">NOTES - UNLESS OTHERWISE SPECIFIED</text>
<text x="135.5" y="200.9">1:2</text>
<text x="149.2" y="200.9">mm [in]</text>
<text x="179.4" y="200.9">1 OF 1</text>
<text x="204.1" y="200.9">2026-09-25</text>
</g>
<text font-size="2.4" x="135.5" y="188.2">PLA OR PETG FILAMENT</text>
<g font-size="2.3">
<text x="210" y="11.1">ISOMETRIC VIEW (REF, NOT TO SCALE)</text>
<text x="39.5" y="39.4" transform="rotate(-90 39.5 39.4)">36.4 [1.431]</text>
<text x="86.2" y="46.3">TOP</text>
<text x="39.5" y="108.4" transform="rotate(-90 39.5 108.4)">Ø171.4 [6.748]</text>
<text x="80.9" y="148.8">Ø171.4 [6.748]</text>
<text x="149.4" y="147.5">RIGHT SIDE</text>
<text x="84.6" y="153.9">FRONT</text>
<text x="227.4" y="200.9">b5d351d9 | A (LETTER)</text>
</g>
<g font-size="2.2">
<text x="135.5" y="194.6">FFF 3D PRINT</text>
<text x="176.6" y="194.6">AS PRINTED</text>
<text x="220.5" y="194.6">171.4 x 171.4 x 36.4</text>
<text x="250.7" y="194.6">0.30 kg</text>
</g>
<g font-size="2.1">
<text x="9.4" y="11.1">SCALE 1:2 - VIEWS IN THIRD-ANGLE PROJECTION</text>
<text x="195.4" y="83.7">TAG</text>
<text x="202.9" y="83.7">VIEW</text>
<text x="211.9" y="83.7">X</text>
<text x="227.6" y="83.7">Y</text>
<text x="243.4" y="83.7">SIZE</text>
<text x="195.4" y="86.7">A1</text>
<text x="202.9" y="86.7">FRONT</text>
<text x="211.9" y="86.7">85.7 [3.374]</text>
<text x="227.6" y="86.7">85.7 [3.374]</text>
<text x="243.4" y="86.7">Ø137.4 [5.409] THRU</text>
</g>
<g font-size="2">
<text x="9.7" y="176.9">1. DIMENSIONS IN MILLIMETRES [INCHES]. DO NOT SCALE DRAWING.</text>
<text x="9.7" y="179.5">2. GENERATED FROM THE OPENSCAD MODEL. IF THIS SHEET AND THE MODEL DISAGREE, THE MODEL GOVERNS. THE</text>
<text x="9.7" y="182.1">GEOMETRY ID IDENTIFIES THE MODEL VERSION.</text>
<text x="9.7" y="184.7">3. PRINT FROM THE SOURCE .SCAD (EXPORT STL). PLA OR PETG, 0.2 LAYER, 3+ PERIMETERS, 20-30% INFILL, SUPPORTS</text>
<text x="9.7" y="187.3">AS NEEDED.</text>
<text x="9.7" y="189.9">4. TOLERANCE ±0.3 [±.012]. FIT-CRITICAL FEATURES: TEST-FIT ON THE REAL STOCK AND SCALE THE MODEL IF NEEDED.</text>
<text x="9.7" y="192.5">5. PRINT FLAT SIDE DOWN.</text>
<text x="135.5" y="207.3">openscad/3d_printed_welding_jigs/pivot_mount_welding_jig.scad : jig_ring_printable()</text>
<text x="234.3" y="207.3">Welding the arm pivot mounts</text>
</g>
<text font-size="1.8" fill="#bf1a1a" x="113.6" y="75.7">A1</text>
<text font-size="1.8" x="225.6" y="80.1">X, Y FROM LOWER-LEFT CORNER OF EACH VIEW</text>
<g font-size="1.7" fill="#595959">
<text x="135.3" y="172.3">PROJECT</text>
<text x="220.4" y="172.3">PART NO.</text>
<text x="135.3" y="178.6">TITLE</text>
<text x="135.3" y="185">MATERIAL / STOCK</text>
<text x="220.4" y="185">QTY PER MACHINE (FROM MANIFEST)</text>
<text x="135.3" y="191.3">PROCESS</text>
<text x="176.5" y="191.3">FINISH</text>
<text x="220.4" y="191.3">SIZE</text>
<text x="250.5" y="191.3">MASS (CALC)</text>
<text x="135.3" y="197.7">SCALE</text>
<text x="149" y="197.7">UNITS</text>
<text x="164.1" y="197.7">3RD ANGLE</text>
<text x="179.2" y="197.7">SHEET</text>
<text x="194.3" y="197.7">REV</text>
<text x="203.9" y="197.7">REV DATE</text>
<text x="227.2" y="197.7">GEOMETRY ID | SHEET SIZE</text>
<text x="135.3" y="204">SOURCE (OPENSCAD)</text>
<text x="234.1" y="204">USED IN</text>
</g>
</svg>
